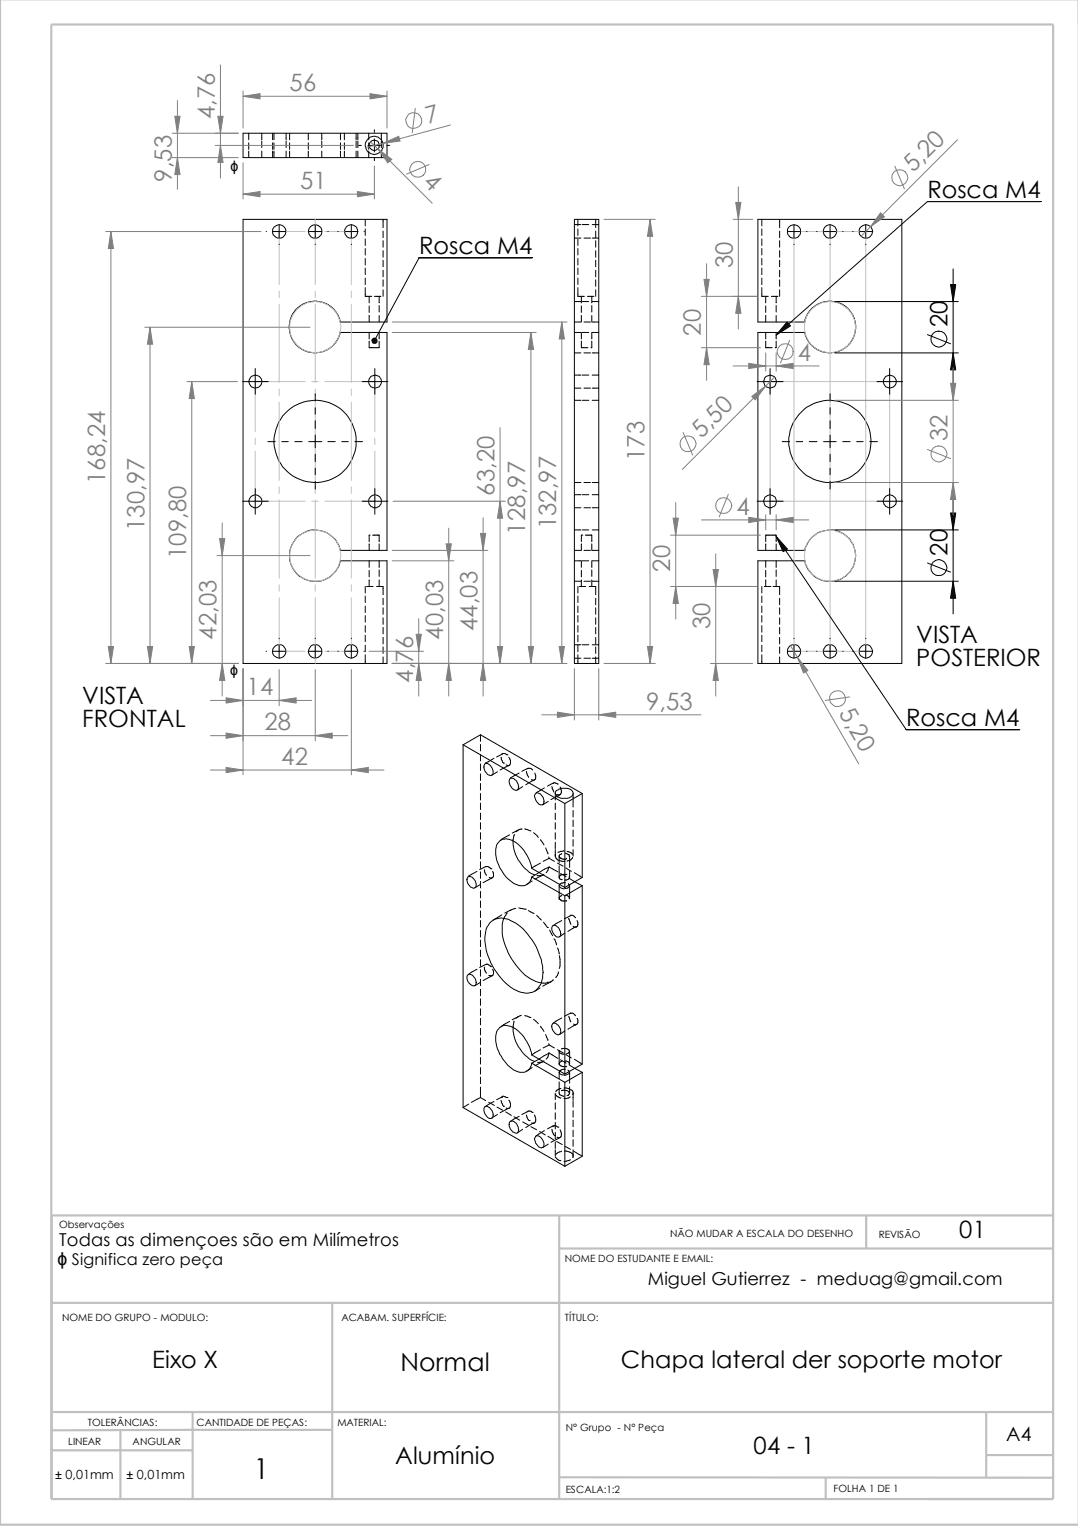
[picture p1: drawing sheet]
<svg xmlns="http://www.w3.org/2000/svg" width="210mm" height="297mm" viewBox="0 0 210 297" stroke-linecap="round" stroke-linejoin="round" font-family="sans-serif">
<g fill="none" stroke="#c0c0c0" stroke-width=".42">
<path d="M0 0v296.8h210M10 4.8h195.1v287h-195.1zM108.9 236.6v55.3M168.7 236.5v6.4M205.1 236.6h-195v55.3M10.1 253.6h195M64.7 253.6v38.3M108.9 243h96.2M10.3 274.9h194.8M23.5 278.4v13.2M37.2 278.3h27.4M37.5 278.3l-27.5 .1"/>
<path d="M37.5 274.9v17M192 274.8v12.8M10.2 282.3h27.3M108.9 287.6h96.2M160.8 287.6v4.2M192 283.2h13.1"/>
</g>
<g fill="none" stroke="#000" stroke-width=".19">
<path d="M47.3 25.9h28.1v4.8h-28.1zM48.4 25.9v1.3M48.4 27.8v1.3M48.4 29.4v1.3M51 25.9v1.3M51 27.5v1.2M51 29.4v1.3M53.1 25.9v1.3M53.1 27.8v1.3M53.1 29.4v1.3M53.3 25.9v1.3M53.3 27.8v1.3"/>
<path d="M53.3 29.4v1.3M55.7 25.9v1.3M55.7 27.5v1.2M55.7 29.4v1.3M56.4 25.9v1.3M56.4 27.8v1.3M56.4 29.4v1.3M60 25.9v1.3M60 27.8v1.3M60 29.4v1.3M62.7 25.9v1.3M62.7 27.5v1.2"/>
<path d="M62.7 29.4v1.3M66.3 25.9v1.3M66.3 27.8v1.3M66.3 29.4v1.3M67.1 25.9v1.3M67.1 27.8v1.3M67.1 29.4v1.3M69.3 25.9v1.3M69.3 27.5v1.2M69.3 29.4v1.3M69.7 25.9v1.3M69.7 27.5v1.2"/>
<path d="M69.7 29.4v1.3M69.8 28.3h.6M71.6 28.3h2.5M71.8 25.9v1.3M71.8 27.8v1.3M71.8 29.4v1.3M72.9 25.3v.5M72.9 27v2.6M72.9 30.8v.5M74.3 25.9v1.3M74.3 27.5v1.2M74.3 29.4v1.3"/>
<path d="M75.4 28.3h.5M202.7 39.2h-22.1l-29.5 26M51.8 45.1h.1M53.1 45.1h2.5M54.4 43.8v2.5M54.4 47.5v.1M60.1 45.1h2.6M61.4 43.8v2.5M61.4 47.5v.1M63.8 45.1h.1M65.8 45.1h.1M67.1 45.1h2.5"/>
<path d="M68.4 43.8v2.5M68.4 47.5v.1M70.9 45.1h.1M71.1 56v1.7h1.3M71.1 42.7v1.3M71.1 44.6v1.2M71.1 46.5v1.3M71.1 48.4v1.2M71.1 50.3v1.3M71.1 52.2v1.3M71.1 54.1v1.3M71.9 57.7v1.3"/>
<path d="M71.9 59.5v1.3M72.9 57.7h1.3M73.8 57.7v1.3M73.8 59.5v1.2M74.6 42.7v1.6M74.6 45v1.3M74.6 46.8v1.3M74.6 48.8v1.3M74.6 50.7v1.2M74.6 52.6v1.3M74.6 54.5v1.2M74.6 56.4v1.3"/>
<path d="M103.6 50.2h-22l-8.7 16.1M111.8 43.7h1.3M111.8 46.3h1.3M111.8 58.7h1.3M111.8 42.7h4.8v86.4h-4.8zM112.5 56v1.7h1.3M112.5 42.7v1.3M112.5 44.6v1.2M112.5 46.5v1.3M112.5 48.4v1.2M112.5 50.3v1.3M112.5 52.2v1.3"/>
<path d="M112.5 54.1v1.3M113.2 57.7v1.3M113.2 59.5v1.3M113.4 43.7h1.2M113.4 58.7h1.2M113.7 46.3h1.3M114.4 57.7h1.3M115.2 57.7v1.3M115.2 59.5v1.2M115.3 43.7h1.3M115.3 46.3h1.3M115.3 58.7h1.3"/>
<path d="M116 42.7v1.6M116 45v1.3M116 46.8v1.3M116 48.8v1.3M116 50.7v1.2M116 52.6v1.3M116 54.5v1.2M116 56.4v1.3M147.6 42.7h28v86.4h-28v-19.9h9.1l.1 .5a5 5 0 0 0 7.7 2.5 5 5 0 0 0 0-8.1 5 5 0 0 0-7.7 2.5l-.1 .5h-9.1v-42.4h9.1l.4 1.4 1.3 1.5 .6 .4 1.2 .5 1.8 .2 1.2-.3 .8-.3 1.5-1.3 .4-.6 .6-1.1 .1-1.1-.1-1.3-.5-1.5-1.2-1.5-1.1-.7-1.7-.4-2.1 .3-1.6 .9-1.1 1.3-.5 1.2v.4h-9.1zM148.3 56v1.7h1.3M148.3 42.7v1.3M148.3 44.6v1.2"/>
<path d="M148.3 46.5v1.3M148.3 48.4v1.2M148.3 50.3v1.3M148.3 52.2v1.3M148.3 54.1v1.3M149.1 57.7v1.3M149.1 59.5v1.3M150.2 57.7h1.3M151.1 57.7v1.3M151.1 59.5v1.2M151.8 42.7v1.6M151.8 45v1.3"/>
<path d="M151.8 46.8v1.3M151.8 48.8v1.3M151.8 50.7v1.2M151.8 52.6v1.3M151.8 54.5v1.2M151.8 56.4v1.3M153.3 45.1h2.6M154.6 43.8v2.5M154.6 47.5v.1M157.1 45.1h.1M159 45.1h.1M160.4 45.1h2.4"/>
<path d="M161.6 43.8v2.5M161.6 47.5v.1M162.6 58.7h24M164.1 45.1h.1M166 45.1h.1M167.4 45.1h2.4M168.6 43.8v2.5M168.6 47.5v.1M185.6 52.4v22.6M47.2 74.3h5M49.7 71.7v5M61.4 76.7v1.4"/>
<path d="M61.4 79.4v1.2M66.2 64.6v.5l-.7 1.4-.9 1-.8 .6-.8 .3-1.3 .3-1.8-.2-1.1-.5-.6-.4-1.3-1.5-.3-.8-.3-1.3 .2-1.7 .6-1.5 1.3-1.3 1.3-.6 2-.3 1.7 .4 1.1 .7 1.3 1.5 .5 1.5h9.1v-20h-28.1v86.4h28.1v-19.9h-9.1a5 5 0 0 1-7.7 3.1 5 5 0 0 1 0-8.3 5 5 0 0 1 7.7 3.1h9.1v-42.4h-9.1M70.5 74.3h5M71.9 66.4v1.3h1.9v-1.3M71.9 61.4v1.3M71.9 64.7v1.3M73 71.7v5M73.8 61.4v1.3M73.8 64.7v1.3M111.8 62.7h1.3M111.8 64.7h1.3M111.8 73h1.3"/>
<path d="M111.8 75.6h1.3M111.8 77.9h1.3M111.8 68.7h1.3M113.2 66.4v1.3h1.3M113.2 61.4v1.3M113.2 64.7v1.3M113.4 64.7h1.2M113.4 73h1.2M113.4 77.9h1.2M113.7 62.7h1.3M113.7 75.6h1.3M113.7 68.7h1.3"/>
<path d="M115.2 66.4v1.3h-.1M115.2 61.4v1.3M115.2 64.7v1.3M115.3 62.7h1.3M115.3 64.7h1.3M115.3 73h1.3M115.3 75.6h1.3M115.3 77.9h1.3M115.3 68.7h1.3M147.4 74.3h5.1M149.1 66.4v1.3h1.3M149.1 61.4v1.3"/>
<path d="M149.1 64.7v1.3M149.9 71.7v5M151.1 66.4v1.3h-.1M151.1 61.4v1.3M151.1 64.7v1.3M161.6 76.7v1.4M161.6 79.4v1.2M162.6 68.7h24M170.8 74.3h5M173.2 71.7v5M180.6 65.1l4.5 1.8M47.2 97.6h5"/>
<path d="M49.7 95.1v5M52.2 86h1.4M54.9 86h1.2M57.4 86h1.4M60.1 86h2.6M61.4 81.9v1.5M61.4 84.7v2.5M61.4 88.4v1.5M61.4 91.1v1.3M61.4 93.7v1.5M63.8 86h1.5M66.5 86h1.3"/>
<path d="M69.1 86h1.5M70.5 97.6h5M73 95.1v5M111.8 96.3h1.3M111.8 98.8h1.3M111.8 93.9h1.3M113.4 96.3h1.2M113.7 98.8h1.3M113.7 93.9h1.3M115.3 96.3h1.3M115.3 98.8h1.3M115.3 93.9h1.3"/>
<path d="M147.4 97.6h5.1M149.9 95.1v5M152.3 86h1.5M155 86h1.3M157.6 86h1.5M160.4 86h2.4M161.6 81.9v1.5M161.6 84.7v2.5M161.6 88.4v1.5M161.6 91.1v1.3M161.6 93.7v1.5M164.1 86h1.4"/>
<path d="M166.8 86h1.3M169.3 86h1.6M170.8 97.6h5M172.5 96.6a1.25 1.25 0 0 1 1.8 .4 1.25 1.25 0 0 1-.6 1.8 1.25 1.25 0 0 1-1.7-1v-.2l.1-.5zM173.2 95.1v5M185.6 96.8v22.7M71.1 114.2v1.2M71.1 116v1.3M71.1 118v1.2M71.1 119.8v1.3M71.4 114.2h1.2M71.9 104.2h.1"/>
<path d="M71.9 104.2v1.2M71.9 105.9v1.2M71.9 109.2v1.2M71.9 111v1.3M71.9 112.9v1.3M72.6 104.2h1.2v1.2M73.3 114.2h1.3v1.6M73.8 105.9v1.2M73.8 109.2v1.2M73.8 110.9v1.3M73.8 112.9v1.3M74.6 116.4v1.3"/>
<path d="M74.6 118.3v1.3M111.8 109.2h1.3M111.8 107.1h1.3M111.8 103.2h1.3M111.8 113.1h1.3M112.5 114.2v1.2M112.5 116v1.3M112.5 118v1.2M112.5 119.8v1.3M112.8 114.2h1.2M113.2 105.9v1.2M113.2 109.2v1.2"/>
<path d="M113.2 111v1.3M113.2 112.9v1.3M113.3 104.2h.1M113.3 104.2l-.1 1.2M113.4 109.2h1.2M113.4 103.2h1.2M113.7 107.1h1.3M113.7 113.1h1.3M114 104.2h1.2v1.2M114.7 114.2h1.3v1.6M115.2 105.9v1.2M115.2 109.2v1.2"/>
<path d="M115.2 110.9v1.3M115.2 112.9v1.3M115.3 109.2h1.3M115.3 107.1h1.3M115.3 103.2h1.3M115.3 113.1h1.3M116 116.4v1.3M116 118.3v1.3M148.3 114.2v1.2M148.3 116v1.3M148.3 118v1.2M148.3 119.8v1.3"/>
<path d="M148.8 114.2h1.3M149.1 105.4v-1.2h2v1.2M149.1 105.9v1.2M149.1 109.2v1.2M149.1 111v1.3M149.1 112.9v1.3M150.5 114.2h1.3v1.6M151.1 105.9v1.2M151.1 109.2v1.2M151.1 110.9v1.3M151.1 112.9v1.3M151.1 104.4l25.3 37.6h22.1"/>
<path d="M151.8 116.4v1.3M151.8 118.3v1.3M162.6 103.2h24M162.6 113.1h24M180.6 109.6l4.5 1.8M51.8 126.8h.1M53.1 126.8h2.5M54.4 124.2v.1M54.4 125.6v2.4M60.1 126.8h2.6M61.4 124.2v.1M61.4 125.6v2.4"/>
<path d="M63.8 126.8h.1M65.8 126.8h.1M67.1 126.8h2.5M68.4 124.2v.1M68.4 125.6v2.4M70.9 126.8h.1M71.1 121.8v1.2M71.1 123.6v1.3M71.1 125.6v1.3M71.1 127.5v1.6M74.6 120.3v1.2M74.6 122.1v1.3"/>
<path d="M74.6 124.1v1.2M74.6 125.9v1.3M74.6 127.9v1.2M111.8 125.5h1.3M111.8 128.1h1.3M112.5 121.8v1.2M112.5 123.6v1.3M112.5 125.6v1.3M112.5 127.5v1.6M113.4 125.5h1.2M113.7 128.1h1.3M115.3 125.5h1.3"/>
<path d="M115.3 128.1h1.3M116 120.3v1.2M116 122.1v1.3M116 124.1v1.2M116 125.9v1.3M116 127.9v1.2M148.3 121.8v1.2M148.3 123.6v1.3M148.3 125.6v1.3M148.3 127.5v1.6M151.8 120.3v1.2M151.8 122.1v1.3"/>
<path d="M151.8 124.1v1.2M151.8 125.9v1.3M151.8 127.9v1.2M153.3 126.8h2.6M154.6 124.2v.1M154.6 125.6v2.4M157.1 126.8h.1M159 126.8h.1M160.4 126.8h2.4M161.6 124.2v.1M161.6 125.6v2.4M164.1 126.8h.1"/>
<path d="M166 126.8h.1M167.4 126.8h2.4M168.6 124.2v.1M168.6 125.6v2.4M90.2 145v70.6M90.2 145l19.8 11.4M93.6 143v1.3M93.6 144.9v1.3M93.6 146.8v1.3M93.6 148.7v1.3M93.6 150.7v1.2M93.6 152.5v1.3"/>
<path d="M93.6 154.5v1.2M93.6 156.3v1.3M93.6 158.3v1.2M93.6 143l-3.4 2M93.6 143l19.8 11.5M94.4 148.7a1.4 1.4 0 0 1 1.6 1.6 .64 .64 0 0 1-.5 .7 .64 .64 0 0 1-.8-.5 1.44 1.44 0 0 1-.3-1.8zM96.2 147.6l-1.7 .9M96.9 150.2l-1.1 .7M97.5 147.4l.1 .5 .4 .6M97.6 146.8h.2a.73 .73 0 0 1 .9 .1M97.9 146.8l-1.2 .5M98 148.5h.1"/>
<path d="M98.6 148.9l.5 .1M98.7 146.9h.1M99.1 147.4a1.25 1.25 0 0 1 .1 1.6l-1.8 .9M99.3 151.6a1.37 1.37 0 0 1 1.6 1.3 .63 .63 0 0 1-.2 .9 .63 .63 0 0 1-.9-.3 1.66 1.66 0 0 1-.5-1.9zM101.1 150.5l-1.7 .9M101.8 153.1l-1 .7M102.5 150.1l.5 1.2M102.6 149.6h.1a.77 .77 0 0 1 1 .3M102.8 149.5l-1.2 .6M104.1 151.8l-1.7 1M104.1 150.5a1.06 1.06 0 0 1 0 1.3l-.3 .1-.3-.1M104.2 154.5a.88 .88 0 0 1 1.4 .5 1.16 1.16 0 0 1 0 1.7 1.65 1.65 0 0 1-1.5-2z"/>
<path d="M106 153.4l-1.6 .9M106.8 156l-1.1 .7M107.4 153.1l.5 1.1M107.5 152.5l.4-.2 .7 .4M107.7 152.4l-1.1 .6M108.1 154.5v1.2M108.1 156.3v1.3M108.1 158.3v1.2M108.2 154a2.62 2.62 0 0 1 3.2 0l.1 .1a.99 .99 0 0 1-1 1.3 2.02 2.02 0 0 1-2.4-.9zM109.1 153.2v.1a1.18 1.18 0 0 1-.1 1.4l-.6-.1M109.1 154.7l-1.8 .9M110 156.4v16.3"/>
<path d="M111.6 154.5v1.2M111.6 155.8v1.3M111.6 157.8v1.2M111.6 159.6v1.3M113.4 154.5l-3.4 1.9M113.4 154.5v16.3l-3.4 1.9M91.1 170.7l.2-.1a1.5 1.5 0 0 1 1.2 2.1 .93 .93 0 0 1-1.2-.5l-.4-.7zM92.9 169.6l-1.7 .9M93.6 160.1v1.3M93.6 162.1v1.3M93.6 163.9v1.3M93.6 165.9v1.3"/>
<path d="M93.6 167.8v1.2M93.6 169.7v1.3M93.6 171.6v1.2M93.6 173.5v1.3M93.6 175.4v1.2M93.6 177.3v1.3M93.6 179.2v1.3M93.6 172.2l-1.1 .6M94.3 169.3l.2 .7 .2 .4M94.5 168.7a1.13 1.13 0 0 1 1.1 .4M94.6 168.7l-1.2 .6M95.3 179.7a3.3 3.3 0 0 1 4.1-.5 9.7 9.7 0 0 1 4.2 3.8 13.3 13.3 0 0 1 2.1 6.3v.6a3.1 3.1 0 0 1-3.8 3.3 9.2 9.2 0 0 1-5.6-4.5 10.2 10.2 0 0 1-1.6-7.8z"/>
<path d="M95.6 169.1h.1M95.8 170.9l-1.7 .9M95.9 169.6l.2 .4-.1 .7-.4 .3-.4-.2M97.7 178.1l-1.6 1M98.7 177.7a5.6 5.6 0 0 0-.8 4.6 13.3 13.3 0 0 0 5.4 8.2 3.8 3.8 0 0 0 4.4 .3v-.1M99.2 162.5l-1.7 .9M99.4 177.2l-1.1 .5M100.2 162.4a6.9 6.9 0 0 0 3.9 7.9M100.4 176.8l-1.2 .4M100.9 161.6l-.5 .3M101 176.7l1.3 .3M101.6 161.3l-1.9 .9"/>
<path d="M102.2 161.3l1.2 .4M102.3 177h.1M102.9 177.2l1.1 .6M103.5 170.7a2.01 2.01 0 0 1-3 1.5 7.8 7.8 0 0 1-4-6.8 2.15 2.15 0 0 1 1.3-2 2.15 2.15 0 0 1 2.3 .4 8.3 8.3 0 0 1 3.4 5.2l6.5 3.7M103.5 170.7l6.5 3.7M103.6 171.5l-1.1 .7M103.9 162.1l.9 .9M104.5 178.2l.9 .9M105.2 168l-1.7 .9M105.2 163.4l.7 1.1M105.8 170.2a1.18 1.18 0 0 1-1.2 .2M105.8 179.5l.8 1"/>
<path d="M105.9 170.2l-1.8 .9M106.3 165l.4 1.2M106.8 166.8l.1 .3M106.9 167.1l1 .6M106.9 168.8l-3.4 1.9M106.9 168.8l1.7 .9M106.9 167.1l-1.2 .6M106.9 168.8l-.2 .6-.4 .5M108.1 165.4v1.3a1.42 1.42 0 0 0 1.7 1M108.1 160.1v1.3M108.1 162.1v1.3M108.1 163.9v1.3"/>
<path d="M108.5 168l1.1 .6M108.9 168.5v2.4l.4 .3M108.9 172.4v2.6l.2 .1M108.9 166.8l.2 .2M109.1 167h.1M109.1 175.1h.1M109.1 167.1l.5 .1h.5l.2-.1M109.1 175.2l.3 .2 .9-.1M109.1 170.4l-.2 .2M109.1 170l1.1 .6M109.3 171.2h.1M109.4 166.1l-.5 .5v1.3"/>
<path d="M109.4 174.3l-.5 .4M109.4 179.2l-1.7 1M109.8 167.7h.1M109.8 165.6l-1.2 .3M110 174.4v34.7M110.1 171.8l-.8 .1-.2 .2a.6 .6 0 0 0-.1 .6 .6 .6 0 0 0 .6 .3l.6-.1a.54 .54 0 0 0 .6-.2 .54 .54 0 0 0-.1-.7M110.1 166.1l.7 .3v.3M110.1 174.3h.1a.74 .74 0 0 1 .7 .6M110.2 168.9l1.1 .7M110.4 165.7l.6 .2 .4 .2v.2M110.4 170.2l-1.3 .1M110.7 178.8l.5 1.1"/>
<path d="M110.8 170.6v.4M110.8 171l-.3 .2-.5 .1M110.8 171l2.6 1.4M110.9 174.9h-.1M110.9 166.7v2.2M110.9 169.5v1.3M110.9 172.4v2.5M111 178.2l.7 .1 .3 .4M111.1 178.3l-1.2 .5M111.5 166.9a1.1 1.1 0 0 1-1.1 .7M111.6 161.6v1.2M111.6 163.4v1.3"/>
<path d="M111.6 165.4v1.3M111.8 169.9l1.5 .9M112.4 179.2a.93 .93 0 0 1-.2 1.3l-.6-.2M113.4 172.4v34.7l-3.4 2M113.4 172.4l-3.4 2M91 189.9a.88 .88 0 0 1 1.4 .4 1.08 1.08 0 0 1 0 1.6 1.56 1.56 0 0 1-1.4-2zM92.9 188.7l-1.7 1M93.6 181.1v1.3M93.6 183v1.3M93.6 184.9v1.3M93.6 186.8v1.3M93.6 188.8v1.2"/>
<path d="M93.6 190.6v1.3M93.6 192.6v1.2M93.6 194.4v1.3M93.6 196.4v1.2M93.6 198.2v1.3M93.6 191.2l-1.1 .7M94.3 188.2l.2 .9 .2 .3M94.5 187.7a.8 .8 0 0 1 1.1 .5M94.6 187.7l-1.2 .6M95.2 189.9h.6M95.6 188.2h.1M95.9 188.7l.1 .1a.92 .92 0 0 1-.1 1.1l-1.8 1"/>
<path d="M99.2 198.8l-1.7 1M100.1 198.7a7.2 7.2 0 0 0 4 7.9M100.9 197.9l-.5 .3M101.5 197.6l-1.8 .9M102.2 197.6l1.2 .5M103.9 198.4l.9 .8M105.2 192.3l-1.1 .7M105.2 199.8l.7 1M106.6 180.5h.1M107 181l.6 1.1M107.4 191l-1.7 1M107.6 180.2a1.02 1.02 0 0 1 1.4 .8 .84 .84 0 0 1-.3 1.4 1.61 1.61 0 0 1-1.1-2.2z"/>
<path d="M107.6 199.2a1.04 1.04 0 0 1 1.4 .8 .9 .9 0 0 1-.3 1.5 1.61 1.61 0 0 1-1.1-2.3zM107.9 182.7l.5 1.2M108.5 184.5l.4 1.2M108.7 189.2l-.2 .7-.3 .4M108.9 186l.1 .4a3.2 3.2 0 0 1-.1 2.1M109.4 198.1l-1.7 1.1M110 181.6l-1 .7M110.7 197.8l.5 1.1M111 197.2l.7 .1 .3 .4M111.1 197.2l-1.2 .6M112.3 180.4l-1.7 .9M112.3 199.4l-1.7 .9"/>
<path d="M112.4 198.2a.87 .87 0 0 1 0 1.1l-.4 .2-.3-.2M90.2 215.6l19.8 11.4M91.3 214.9l-1.1 .7M93.6 200.2v1.3M93.6 202v1.3M93.6 204v1.3M93.6 205.9v1.2M93.6 207.8v1.3M93.6 209.7v1.2M93.6 211.6v2M93.6 213.6l-1.8 1M93.6 213.6l1 .6"/>
<path d="M94.4 215.4l.2-.1a1.65 1.65 0 0 1 1.2 2.3 1.4 1.4 0 0 1-1.6-1.6zM95.2 214.6l1.1 .6M96.2 214.4l-1.7 1M96.8 215.5l1.1 .6M96.9 216.9l-1.1 .7M97.5 214.2l.5 1.1M97.6 213.6h.1M97.6 213.6l.3-.2 .8 .2M97.9 213.5l-1.2 .6M98 215.3h.1M98.5 216.4l1.1 .7M98.7 213.6h.1"/>
<path d="M99.1 214.2a1.11 1.11 0 0 1 0 1.6l-.5-.1M99.1 215.7l-1.7 .9M99.3 218.3a1.37 1.37 0 0 1 1.6 1.4 .57 .57 0 0 1 0 .7 .57 .57 0 0 1-.8 0 1.61 1.61 0 0 1-.8-2.1zM100.1 217.4l1.1 .6M101.1 217.3l-1.7 1M101.8 218.4l1.1 .6M101.8 219.8l-1 .7M102.5 217l.2 .7 .3 .4M102.7 216.4h-.1M103 218.1h.1M103.4 219.3l1.1 .6M103.5 205.3a7.4 7.4 0 0 0-4.2-5.5 2.04 2.04 0 0 0-2.8 1.9 8 8 0 0 0 2.8 6 2.68 2.68 0 0 0 3.6 .6l.6-.9v-.4"/>
<path d="M103.5 205.3l6.5 3.8M103.5 207l6.5 3.7M103.6 216.5h.1M103.6 216.5l-.4-.2h-.3l-1.3 .6M103.6 207.8l-1.1 .7M104.1 217a1.24 1.24 0 0 1-.1 1.6h-.5M104.1 218.6l-1.7 .9M104.6 206.8h.7l.6-.3-1.8 1M105.2 204.3l-1.7 1M106.3 201.4l.4 1.2M106.3 206.1a1.4 1.4 0 0 0 .6-1.1l-3.4 2M106.8 204.9l1.8 1.1"/>
<path d="M106.8 203.1l.1 .3M106.9 203.4l1 .6M106.9 203.4l-1.2 .6M107.4 219.8l.5 1.2M107.5 219.3l.2-.1a.73 .73 0 0 1 .9 .2M107.7 219.1l-1.1 .6M108.1 212.8v1.3M108.1 214.7v1.2M108.1 216.6v1.3M108.1 218.5v1.2M108.1 213l.4 .5 .7 .2M108.5 204.3l1.1 .6"/>
<path d="M108.6 219.4h.1M108.9 204.5v2.7l.2 .2M108.9 208.7v1.3M108.9 210.6v2.3l.2 .2 .7 .3M108.9 204.8l.2 .2 .6 .2M109.1 207.4h.1M109.1 219.9a1.32 1.32 0 0 1 0 1.4l-1.8 1.1M109.1 207.5l.5 .1 .7-.1M109.1 206.3l1.1 .7M109.2 211.9l-.5 .1-.5 .5M109.3 204.2h.1a1.24 1.24 0 0 1 1.5 .4l-.2 .4-.4 .1M109.3 212.3h1.2"/>
<path d="M109.4 206.5l-.5 .5M109.7 205.2h.1M109.8 211.8l1.2 .2M110 206.5l.7 .2 .1 .2v.3M110 200.7l-1 .7M110 210.7v16.3M110.1 208.1h-.5l-.5 .3a.56 .56 0 0 0 0 .7 .56 .56 0 0 0 .6 .1l.3 .1 .7-.3a.37 .37 0 0 0 .2-.4 .37 .37 0 0 0-.3-.3M110.2 205.3l1.1 .6M110.6 212.4l.3 .4M110.8 207.3l2.6 1.4M110.9 212.8l-.2 .4h-.3M110.9 204.7v2.3"/>
<path d="M110.9 208.7v2.1M110.9 211.5v1.3M111 213.5a1.19 1.19 0 0 1-1.2 .3M111.1 212.1l.2 .1 .3 .4v1.5M111.6 214.2v1.3M111.6 216.2v1.3M111.6 218v1.3M111.6 220v1.3M111.6 213h-.1M111.8 206.2l1.5 .9M113.4 208.7v16.4l-3.4 1.9M113.4 208.7l-3.4 2"/>
<path d="M104.3 221.2a1.4 1.4 0 0 1 1.6 1.6 .64 .64 0 0 1-.5 .6 .64 .64 0 0 1-.8-.4 1.44 1.44 0 0 1-.3-1.8zM105.1 220.2l1.1 .7M106 220.1l-1.6 1M106.7 221.2l1.1 .7M106.8 222.7l-1.1 .7M107.9 221h.1M108.1 220.4v1.3M108.1 222.3v1.2M108.1 223.8v1.3M108.1 225.2a1.3 1.3 0 0 0 1.1 .7M108.4 222.2l1.1 .6M108.5 221.3l.3 .2"/>
<path d="M109.3 224.1l-1.1 .5M109.9 224.1h.7a1.25 1.25 0 0 1 1 .7M110 223.1l1.1 .6M111.1 225.7l-1.3 .4M111.6 221.9v1.2M111.6 223.8l-.1 1.5M111.7 224.1l1.6 .9"/>
<circle cx="72.9" cy="28.3" r="1"/>
<circle cx="72.9" cy="28.3" r="1.75"/>
<circle cx="54.4" cy="45.1" r="1.3"/>
<circle cx="61.3" cy="45.1" r="1.3"/>
<circle cx="68.4" cy="45.1" r="1.3"/>
<circle cx="154.6" cy="45.1" r="1.3"/>
<circle cx="161.6" cy="45.1" r="1.3"/>
<circle cx="168.6" cy="45.1" r="1.3"/>
<circle cx="49.7" cy="74.3" r="1.26"/>
<circle cx="73" cy="74.3" r="1.25"/>
<circle cx="149.9" cy="74.2" r="1.25"/>
<circle cx="173.2" cy="74.3" r="1.26"/>
<circle cx="182.8" cy="66" r="1.54"/>
<circle cx="49.7" cy="97.6" r="1.25"/>
<circle cx="61.4" cy="85.9" r="8"/>
<circle cx="73" cy="97.6" r="1.23"/>
<circle cx="149.9" cy="97.6" r="1.23"/>
<circle cx="161.6" cy="85.9" r="8"/>
<circle cx="182.8" cy="110.5" r="1.58"/>
<circle cx="54.4" cy="126.8" r="1.3"/>
<circle cx="61.3" cy="126.8" r="1.32"/>
<circle cx="68.4" cy="126.8" r="1.3"/>
<circle cx="154.6" cy="126.8" r="1.3"/>
<circle cx="161.6" cy="126.8" r="1.3"/>
<circle cx="168.6" cy="126.8" r="1.3"/>
</g>
<g fill="none" stroke="#c0c0c0" stroke-width=".19">
<path d="M54.4 56.7v1.2M54.4 59.2v15.3M59.4 45.1h-5v10.3M60.7 45.1h1.3M61.4 42.7v12.7M61.4 56.7v1.2M61.4 59.2v15.3M63.2 45.1h5.2v10.3M68.4 56.7v1.2M68.4 59.2v15.3M154.6 45.1h14v81.7h-14zM161.6 45.1v81.7"/>
<path d="M54.4 75.7v1.3M54.4 78.3v15.2M59.4 74.3h-9.7v9.7M60.7 74.3h1.3M61.4 75.7v1.3M61.4 78.3v15.2M63.2 74.3h9.8v9.7M68.4 75.7v1.3M68.4 78.3v15.2M149.9 74.3h23.3v23.3h-23.3zM49.7 87.8v9.8h9.7M49.7 85.3v1.3"/>
<path d="M54.4 94.8v1.2M54.4 97.3v15.3M60.7 97.6h1.3M61.4 94.8v1.2M61.4 97.3v15.3M68.4 94.8v1.2M68.4 97.3v15.3M73 87.8v9.8h-9.8M73 85.3v1.3M54.4 116.4v10.4h5M54.4 113.8v1.3M61.4 113.8v1.3"/>
<path d="M61.4 116.4v12.7M68.4 116.4v10.4h-5.2M68.4 113.8v1.3M60.7 126.8h1.3"/>
<circle cx="61.4" cy="63.7" r="5"/>
<circle cx="161.6" cy="63.7" r="5"/>
<circle cx="61.4" cy="108.2" r="5"/>
<circle cx="161.6" cy="108.2" r="5"/>
</g>
<g fill="#000" stroke="#000" stroke-width=".19">
<path d="M185.1 55.4h1l-.5 3.3zM153.2 62.7l.7 .7-2.8 1.8zM185.6 68.7l.5 3.3h-1zM151.1 104.4l2.2 2.5-.8 .5zM185.6 113.1l.5 3.3h-1zM185.1 99.9h1l-.5 3.3z"/>
<path d="M72.6 65.9a.51 .51 0 0 1 .8 .4 .51 .51 0 0 1-.8 .4l.3-.4-.3 .4-.2-.5z" fill-rule="evenodd"/>
</g>
<g fill="none" stroke="#808080" stroke-width=".19">
<path d="M34.5 19.6v17.3M42.9 12.6v22.1M47.3 17.7v7.2M47.3 18.7h28.1M75.4 17.7v7.2M33.5 25.9h12.9M33.5 30.7h12.9M41.9 28.3h26.9M47.3 31.7v7M47.3 37.8h25.6M72.1 27.6l12.1 12M72.9 32.3v6.4"/>
<path d="M80.9 21.1l-.6 4.8M83.6 32l-4.4 1.9M87.7 24.3l-16.5 4.4M143.8 36.4v27.6M174.2 32.4l1.9 4.4M186.4 27.2l-18.8 18.8M20.6 45.1h30.2M21.6 45.1v84M117.6 42.7h10M126.6 42.7v86.4M136.6 57.7h10.7M137.6 51.3v22.7"/>
<path d="M142.7 42.7h3.9M28.2 63.7h32.2M29.2 63.7v65.4M36.4 74.3h9.8M37.3 74.3v54.8M76.4 64.7h28M76.4 62.7h34M103.4 64.7v64.4M109.4 62.7v66.4M136.6 67.7h11.5M142.7 71.2h16.8M149.1 68.7v3.5"/>
<path d="M150.8 73.4l-18 18M151.1 68.7v3.5M153.8 66.2l-1.8 4.4M162.6 77.9h24M185.6 71.6v28.7M76.5 97.6h21.9M97.4 83.3v45.8M131.6 97.8v22.7M133 84.2l1.9 4.4M141.8 96.2l-1.8 4.4M162.6 93.9h24M180.6 87.5l4.5 1.8"/>
<path d="M42.2 108.1h18.2M43.3 101.8v33.7M76.4 109.2h12M76.4 107.1h18.6M87.4 102.8v32.7M94.1 100.8v34.7M130.6 114.2h16.7M130.6 104.2h17.5M136.6 101.2h20.9M139.4 107.8v27.7M149.1 100.2v3M151.1 100.2v3"/>
<path d="M20.6 129.1h25.8M41 136.3h19.7M47.3 130.2v20.6M54.4 130.3v7.1M61.4 130.3v13.9M68.4 130.3v20.5M71.9 126.8h10.6M76.4 129.1h34M81.5 120.4v15.1M105.5 139.1h31M111.8 130.2v10M116.6 130.2v10"/>
<path d="M117.6 129.1h10M138.3 129.1h8.3M153.9 125.7l13.3 23M165.4 135.7l-4.7 .6M41 149.9h33.8M41 143.2h26.7"/>
<circle cx="80.5" cy="23.5" r="1.57"/>
<circle cx="81.3" cy="33" r="1.58"/>
<circle cx="175.2" cy="34.6" r="1.58"/>
<circle cx="152.9" cy="68.4" r="1.54"/>
<circle cx="133.9" cy="86.4" r="1.54"/>
<circle cx="140.9" cy="98.4" r="1.58"/>
<circle cx="182.8" cy="88.4" r="1.54"/>
<circle cx="163.1" cy="136" r="1.57"/>
</g>
<g fill="#808080" stroke="#808080" stroke-width=".19">
<path d="M42.8 104.8h1l-.5 3.3z"/>
<path d="M43.3 129.1l.5 3.3h-1z"/>
<path d="M29.2 63.7l.5 3.3h-1z"/>
<path d="M28.7 125.8h1l-.5 3.3z"/>
<path d="M138.9 110.9h1l-.5 3.3z"/>
<path d="M143.8 57.7l.5 3.3h-1z"/>
<path d="M139.4 129.1l.5 3.3h-1z"/>
<path d="M143.3 39.4h1l-.5 3.3z"/>
<path d="M145.8 100.7l3.3 .5-3.3 .5z"/>
<path d="M131.1 100.9h1l-.5 3.3z"/>
<path d="M151.1 101.2l3.3-.5v1z"/>
<path d="M131.6 114.2l.5 3.3h-1z"/>
<path d="M185.1 74.6h1l-.5 3.3z"/>
<path d="M151.1 71.2l3.3-.5v1z"/>
<path d="M171.4 41.4l.8 .8-2.7 1.9z"/>
<path d="M145.8 70.7l3.3 .5-3.3 .5z"/>
<path d="M185.6 93.9l.5 3.3h-1z"/>
<path d="M146.4 77.2l2.7-2.1-2 2.7z"/>
<path d="M155.3 128l2 2.5-.8 .5z"/>
<path d="M137.6 67.7l.5 3.3h-1z"/>
<path d="M137.1 54.4h1l-.5 3.3z"/>
<path d="M97.4 97.6l.5 3.3h-1z"/>
<path d="M96.9 125.8h1l-.5 3.3z"/>
<path d="M37.3 74.3l.5 3.3h-1z"/>
<path d="M36.8 125.8h1l-.5 3.3z"/>
<path d="M21.6 45.1l.5 3.3h-1z"/>
<path d="M21.1 125.8h1l-.5 3.3z"/>
<path d="M86.9 105.9h1l-.5 3.3z"/>
<path d="M87.4 129.1l.5 3.3h-1z"/>
<path d="M93.6 103.8h1l-.5 3.3z"/>
<path d="M94.1 129.1l.5 3.3h-1z"/>
<path d="M103.4 64.7l.5 3.3h-1z"/>
<path d="M102.9 125.8h1l-.5 3.3z"/>
<path d="M44 135.8l3.3 .5-3.3 .5z"/>
<path d="M54.4 136.3l3.3-.5v1z"/>
<path d="M44 142.7l3.3 .5-3.3 .5z"/>
<path d="M61.4 143.2l3.3-.5v1z"/>
<path d="M44 149.4l3.3 .5-3.3 .5z"/>
<path d="M68.4 149.9l3.3-.5v1z"/>
<path d="M81.5 129.1l.5 3.3h-1z"/>
<path d="M81 123.5h1l-.5 3.3z"/>
<path d="M108.9 125.8h1l-.5 3.3z"/>
<path d="M109.4 62.7l.5 3.3h-1z"/>
<path d="M126.6 42.7l.5 3.3h-1z"/>
<path d="M126.1 125.8h1l-.5 3.3z"/>
<path d="M116.6 139.1l3.3-.5v1z"/>
<path d="M108.5 138.6l3.3 .5-3.3 .5z"/>
<path d="M47.3 18.7l3.3-.5v1z"/>
<path d="M73.6 29l2.7 2-.8 .7z"/>
<path d="M72.1 18.2l3.3 .5-3.3 .5z"/>
<path d="M34.5 30.7l.6 3.3h-1.1z"/>
<path d="M47.3 37.8l3.3-.5v1z"/>
<path d="M34 22.6h1.1l-.6 3.3z"/>
<path d="M69.6 37.3l3.3 .5-3.3 .5z"/>
<path d="M74.6 27.9l3-1.4 .3 1z"/>
<path d="M42.9 28.3l.5 3.3h-1z"/>
<path d="M42.4 22.6h1l-.5 3.3z"/>
</g>
<text font-size="5.6" x="49.4" y="287.9">1</text>
<text font-size="4.9" x="78" y="266.8">Normal</text>
<g font-size="4.7" fill="#808080">
<text x="56.4" y="17.7">56</text>
<text x="41.8" y="23.2" transform="rotate(-90 41.8 23.2)">4,76</text>
<text x="83.3" y="24.1" transform="rotate(-15 83.3 24.1)">7</text>
<text x="33.4" y="35.3" transform="rotate(-90 33.4 35.3)">9,53</text>
<text x="82.2" y="35.6" transform="rotate(45 82.2 35.6)">4</text>
<text x="177.8" y="33.7" transform="rotate(-45 177.8 33.7)">5,20</text>
<text x="58.4" y="36.8">51</text>
<text x="142.7" y="52.2" transform="rotate(-90 142.7 52.2)">30</text>
<text x="136.5" y="65.4" transform="rotate(-90 136.5 65.4)">20</text>
<text x="155.4" y="70.2">4</text>
<text x="125.5" y="89.8" transform="rotate(-90 125.5 89.8)">173</text>
<text x="136.6" y="85.5" transform="rotate(-45 136.6 85.5)">5,50</text>
<text x="184.5" y="85.9" transform="rotate(-90 184.5 85.9)">32</text>
<text x="20.5" y="94.3" transform="rotate(-90 20.5 94.3)">168,24</text>
<text x="96.3" y="96.5" transform="rotate(-90 96.3 96.5)">63,20</text>
<text x="143.4" y="100.2">4</text>
<text x="28.1" y="103.4" transform="rotate(-90 28.1 103.4)">130,97</text>
<text x="102.3" y="104.1" transform="rotate(-90 102.3 104.1)">128,97</text>
<text x="108.3" y="103.1" transform="rotate(-90 108.3 103.1)">132,97</text>
<text x="36.2" y="108.8" transform="rotate(-90 36.2 108.8)">109,80</text>
<text x="130.5" y="111.3" transform="rotate(-90 130.5 111.3)">20</text>
<text x="42.2" y="124.5" transform="rotate(-90 42.2 124.5)">42,03</text>
<text x="86.3" y="124.5" transform="rotate(-90 86.3 124.5)">40,03</text>
<text x="93" y="122.9" transform="rotate(-90 93 122.9)">44,03</text>
<text x="138.3" y="122.5" transform="rotate(-90 138.3 122.5)">30</text>
<text x="48" y="135.3">14</text>
<text x="80.4" y="132.9" transform="rotate(-90 80.4 132.9)">4,76</text>
<text x="51.5" y="142.2">28</text>
<text x="125.8" y="138.1">9,53</text>
<text x="163.2" y="138.8" transform="rotate(60 163.2 138.8)">5,20</text>
<text x="54.8" y="148.9">42</text>
</g>
<g font-size="4.7">
<text x="180.6" y="38.6">Rosca M4</text>
<text x="81.6" y="49.5">Rosca M4</text>
<text x="184.5" y="63.7" transform="rotate(-90 184.5 63.7)">20</text>
<text x="184.5" y="108.1" transform="rotate(-90 184.5 108.1)">20</text>
<text x="178.4" y="125.1">VISTA</text>
<text x="178.4" y="129.7">POSTERIOR</text>
<text x="16" y="137">VISTA</text>
<text x="16" y="141.5">FRONTAL</text>
<text x="176.4" y="141.3">Rosca M4</text>
<text x="186.8" y="240.9">01</text>
<text x="29.6" y="266.2">Eixo X</text>
<text x="120.9" y="266.2">Chapa lateral der soporte motor</text>
<text x="77" y="285">Alumínio</text>
<text x="146.7" y="283">04 - 1</text>
</g>
<text font-size="3.8" x="195.9" y="280.4">A4</text>
<g font-size="3.5">
<text x="11.5" y="242.5">Todas as dimençoes são em Milímetros</text>
<text x="11.2" y="246.2">ɸ Significa zero peça</text>
<text x="126.2" y="250.2">Miguel Gutierrez - meduag@gmail.com</text>
</g>
<g font-size="2.8">
<text x="44.9" y="33.3">ɸ</text>
<text x="44.8" y="131.4">ɸ</text>
</g>
<g font-size="2.5">
<text x="10.8" y="287.8">± 0,01mm</text>
<text x="24.6" y="287.8">± 0,01mm</text>
</g>
<g font-size="1.9">
<text x="11.5" y="239.1">Observações</text>
<text x="110" y="245.6">NOME DO ESTUDANTE E EMAIL:</text>
<text x="130.5" y="240.8">NÃO MUDAR A ESCALA DO DESENHO</text>
<text x="171.1" y="241.1">REVISÃO</text>
<text x="12.1" y="257.1">NOME DO GRUPO - MODULO:</text>
<text x="66.5" y="257.1">ACABAM. SUPERFÍCIE:</text>
<text x="110" y="257.2">TÍTULO:</text>
<text x="13.3" y="281.2">LINEAR</text>
<text x="17.1" y="277.5">TOLERÂNCIAS:</text>
<text x="25.8" y="281.2">ANGULAR</text>
<text x="38.3" y="277.5">CANTIDADE DE PEÇAS:</text>
<text x="65.7" y="277.5">MATERIAL:</text>
<text x="110.2" y="278.6">N° Grupo - N° Peça</text>
<text x="110.2" y="290.6">ESCALA:1:2</text>
<text x="162.3" y="290.4">FOLHA 1 DE 1</text>
</g>
</svg>
